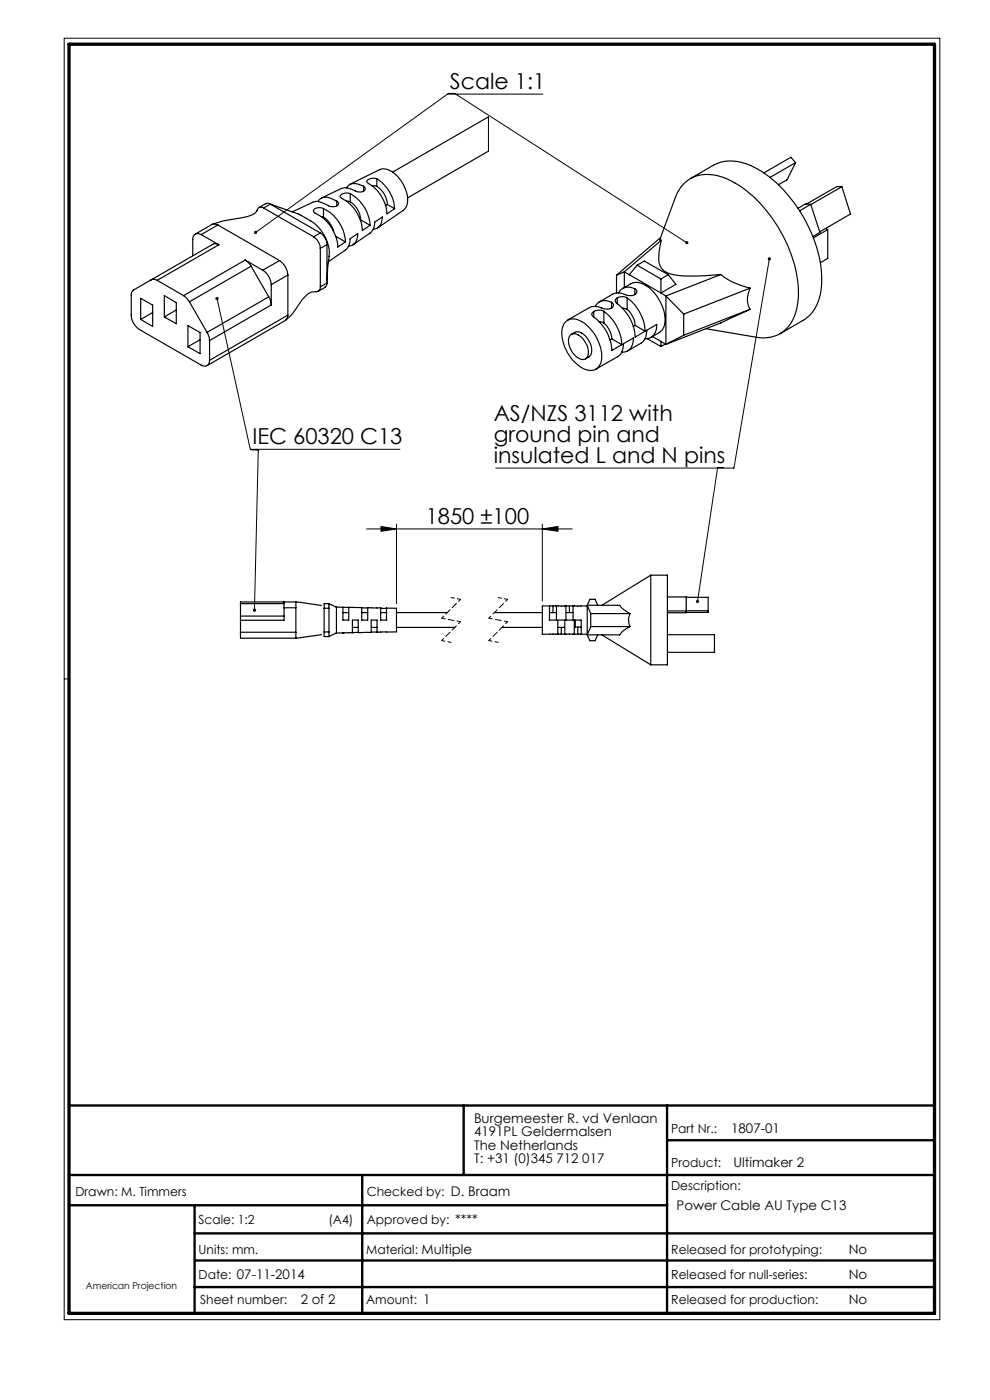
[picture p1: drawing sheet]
<svg xmlns="http://www.w3.org/2000/svg" width="210mm" height="297mm" viewBox="0 0 210 297" stroke-linecap="round" stroke-linejoin="round" font-family="sans-serif">
<g fill="none" stroke="#000" stroke-width=".21">
<path d="M13.6 8.1h185.8v271.9h-185.8zM95.1 19.8h1.3l49.3 31.7M115.1 20h-20.2l-40.7 29.3M103.6 24.8v7.3M163.2 54.9l-7.5 44.4h-50.5M46 63.3l7.1 32h31.7M53.4 95.5h1.4l-.8 33.9M153.5 99.2h-1.3l-4.2 28.4M77.8 112.2h43.6M80.8 111.7l3.3 .5-3.3 .5zM84.1 111.2v16.9M115 112.2l3.4-.5v1z"/>
<path d="M115 111.2v16.3M14.6 144h-1"/>
</g>
<path d="M14.6 234.5h183.6M98.4 234.5v14.8M141.5 234.5v44.1M14.6 249.3h183.6M14.6 255.7h126.9M41.3 255.7v22.9M76.8 249.3v29.3M141.5 241.9h56.7M41.3 261.7h156.9M41.3 273h156.9M41.4 267.4h156.8" fill="none" stroke="#000" stroke-width=".5"/>
<path d="M14.6 9.4h183.6v269.2h-183.6z" fill="none" stroke="#000" stroke-width=".7"/>
<path d="M93.7 135.9l2 .4M95.7 126.8l2 .3M103.7 135.9l2 .4M105.7 126.8l2 .3" fill="none" stroke="#000" stroke-width=".21" stroke-dasharray="1.3 .6" stroke-dashoffset=".6"/>
<path d="M97.7 127.1l-4 4M97.7 131.9l-4 4M107.7 127.1l-4 4M107.7 131.9l-4 4" fill="none" stroke="#000" stroke-width=".21" stroke-dasharray="1.3 .6" stroke-dashoffset=".7"/>
<path d="M93.7 131.1l4 .8M103.7 131.1l4 .8" fill="none" stroke="#000" stroke-width=".21" stroke-dasharray="1.3 .6" stroke-dashoffset=".5"/>
<g fill="#000">
<path d="M80.8 111.7l3.3 .5-3.3 .5zM115 112.2l3.4-.5v1z"/>
<path d="M53.7 129.2l-.1 .3 .4 .3v-.4v.4a.34 .34 0 0 0 .3-.5 .34 .34 0 0 0-.6-.1zM147.7 127.3v.1a.34 .34 0 0 0 .2 .5l.1-.3-.1 .3a.34 .34 0 0 0 .4-.4 .34 .34 0 0 0-.6-.2zM45.8 63.1a.33 .33 0 0 0 .1 .5 .33 .33 0 0 0 .5-.2 .33 .33 0 0 0-.4-.4v.3v-.3zM53.9 49.1v.4l.3-.2-.3 .2a.34 .34 0 0 0 .5 .1 .34 .34 0 0 0 0-.5 .34 .34 0 0 0-.5 0zM145.5 51.3h-.1a.35 .35 0 0 0 .1 .5 .35 .35 0 0 0 .5-.1l-.3-.2 .3 .2a.34 .34 0 0 0-.1-.5 .34 .34 0 0 0-.4 .1zM162.9 54.7a.34 .34 0 0 0 .1 .5 .34 .34 0 0 0 .5-.2 .34 .34 0 0 0-.2-.4l-.1 .3 .1-.3z"/>
</g>
<g fill="none" stroke="#000" stroke-width=".25">
<path d="M77.1 39.5a.69 .69 0 0 1 .3 .9 .69 .69 0 0 1-.9 .3l-1.1-.2a3.5 3.5 0 0 0-3-.5l-4.1 2M77.1 39.5a2.97 2.97 0 0 0-3.2-.2l-.4 .6M77.1 39.5v1.1M79 39.4h.6l.3 .1M79.9 38a7.9 7.9 0 0 1 3.8 6.3M79.9 38l-1.1-.2a.79 .79 0 0 0-.9 .9v.1a8 8 0 0 1 4.2 6.6l1.6-1.1M79.9 39.5a4.8 4.8 0 0 1 2.3 3.9M79.9 38v1.5M80.5 36a2.73 2.73 0 0 1 3 .7 7.4 7.4 0 0 1 2.9 6.7l-.3 .6-.6 .6-5.3 3.7M80.5 36l-6.2 3M103.6 24.8l-20.3 11.7M103.6 32.1l-17.1 9.9"/>
<path d="M146.4 37.9l5-2.9a9.5 9.5 0 0 1 9.5 1 29.6 29.6 0 0 1 13.4 23 10 10 0 0 1-3.4 8.7l-5.4 3.1M168.8 34.5l-1.1-1.1-5.7 3.3M168.8 34.5l-5.5 3.1M168.8 34.5l-1.9 3.7-1.8 1M178.6 39.6l-6.6 3.8M178.6 39.6l1.8 5.8-6.6 3.8M178.6 39.6h-1.1l-6.4 3.7M32.1 59.4l.7-.1 .5 .2M33.3 59.5l5.6 3.2M42.7 49.8a1.1 1.1 0 0 0-1.3-.1 1.1 1.1 0 0 0-.5 1.1v3.5M42.7 49.8l3.7 2.1M44.9 47.6l-3.5 2.1"/>
<path d="M46.2 47.7l-3.5 2.1M46.2 47.7l13.1 7.6M46.4 51.9l-.8-.2-.4 .1-16.9 9.7a1.1 1.1 0 0 0-.5 1.1v4.2a3.8 3.8 0 0 0 1.8 3.1l13.1 7.6a1.09 1.09 0 0 0 1.2 .1 1.09 1.09 0 0 0 .5-1.2M46.4 51.9l-13.1 7.6M52 55.2l.7 .5 .6 .8M52 55.2l-13.1 7.5M52 55.2l3.7 2.1M53.3 56.5l3.7 6.5M53.3 56.5l-13.1 7.5M54.5 44.6a2.89 2.89 0 0 1-2 1.3l-5.2 1-2.3 .7 .5-.1 .7 .2M55.7 57.3a4 4 0 0 1 1.8 3.1M55.9 44.1a.82 .82 0 0 0-.8-.1 .82 .82 0 0 0-.6 .7"/>
<path d="M55.9 44.1l10.6 6.1M56.3 43.2l-1.4 .8M56.4 43.2l.2-.1 .8 .2M57.2 43.2l3.2 1.2a19.2 19.2 0 0 1 7 3.6 8.2 8.2 0 0 1 2.4 6.4M57.4 43.3l10.5 6.1M57.4 43.3l-1.5 .8M59.3 55.3a4.1 4.1 0 0 1 1.8 3M59.3 55.3l-3.6 2M61.1 58.3l-3.6 2.1M61.1 58.3v8.5M66.4 42.9l-4.4 2M66.5 50.2a3.1 3.1 0 0 1 1.4 2.5"/>
<path d="M67.9 49.4a2.93 2.93 0 0 1 1.5 2.5M67.9 52.7v8.2M67.9 49.4l-1.4 .8M68.1 45.9l.5 .2M68.6 44.2a8.4 8.4 0 0 1 4.7 7.1M68.6 44.2l-.7-.1a1 1 0 0 0-1.4 .8l.1 .1a8.8 8.8 0 0 1 5 7.4l1.7-1.1M68.6 46.1l1.2 1.1 .9 1.8M68.6 44.2v1.9M69.4 51.9l-1.5 .8M69.4 51.9v8.1M69.8 54.4l-.3 2.5-.1 3M71.2 50.1l2.1 1.2"/>
<path d="M71.4 42.7a.56 .56 0 0 1 .4 .6 .56 .56 0 0 1-.6 .5h-.9l-.6-.2a3.6 3.6 0 0 0-3.3-.7M71.4 42.7a3.9 3.9 0 0 0-3.1-.7l-.9 .8M71.4 42.7v1M73.3 53.1l-3.7 2.4M73.5 42.7l.8 .1M73.9 52.2a2.23 2.23 0 0 0 2-2.6l-1.6 1.1a2.77 2.77 0 0 1-1.1 2.3M74.3 41.1a8.3 8.3 0 0 1 4.2 6.7M74.3 41.1l-.7-.1a1.31 1.31 0 0 0-1.5 .7l.2 .2a8.5 8.5 0 0 1 4.6 7l1.6-1.1M74.3 42.8a5 5 0 0 1 2.2 3.9l2 1.1M74.3 41.1v1.7M79.2 48.6a1.96 1.96 0 0 0 1.8-1.9l.1-.7-1.6 1.1a3.3 3.3 0 0 1-2.3 3.3l-2.3 1.5M82.2 43.4l1.5 .9"/>
<path d="M82.2 43.4l-.4 .2M130.8 58.4v3.8M132.4 57.7l1.1 .6M132.4 57.7v3.3M132.4 57.7l-1.6 .7M133.5 58.3l6.7 3.9M135.1 56.3l-1.6 2M135.1 56.3l5.1 2.9M135.1 56.3l1.6-.9 5 2.9M140 50.8l-.1 .2h.4M140 50.8l3.3-8.9a7.1 7.1 0 0 1 8.8-4.7 22 22 0 0 1 11.8 9.2 27.8 27.8 0 0 1 5.4 17.2 8.5 8.5 0 0 1-4.5 7.5l-1.2 .4-2 .2-11.8-2M140.1 50.4l-9.3 8"/>
<path d="M140.2 59.2v3M140.3 51a9 9 0 0 0-.3 5.4 3.5 3.5 0 0 0 3.1 1.9l2.2 .3h2.9l4.7-.4M140.3 51l-7.9 6.7M141.7 58.3l1.7 2-3.2 1.9M141.7 58.3l-1.5 .9M152.9 58.2l.7 .6a14.8 14.8 0 0 0 5.5 2.3M152.9 58.2l-11.6 4.6M172 43.4l-2.4 1.3M172 43.4l1.9 5.9-1.5 .9M172 43.4l-1.2-.1-1.5 .9M175.2 48.5l.4 .2M175.6 48.7l-3.1 1.8"/>
<path d="M175.6 48.7v6.1l-1.6 .9M29.8 63.3l2.6 1.4v4.5l-2.6-1.4zM32.4 66.3l-2.6 1.5M34.9 62.7l2.5 1.5v4.5l-2.5-1.5zM37.4 65.8l-2.5 1.4M38.9 62.7l1.3 1.3M39.9 69.1l2.5 1.5v4.4l-2.5-1.4zM40.2 64l3.7 6.5M42.4 72.1l-2.5 1.5M43.9 70.5l.5 1.1v.6M44.4 72.2v4.2M57 63l.4 .8 .1 .9"/>
<path d="M57 63l-13.1 7.5M57.5 64.7l-13.1 7.5M57.5 60.4v4.3M61.1 66.8l-.2 .8-.4 .4-16.6 9.6M61.1 66.8l-16.7 9.6M67.1 61.9h-1l-.8 .5-1.3 1.2-2.2 3.2-1.2 1.1M67.9 60.9v.5l-.3 .3-.5 .2M69 61l-1.5 .8M69.4 60l-.1 .5-.4 .4M69.4 60l-1.5 .9M120 68.2a3 3 0 0 1 3.9 .3 9.3 9.3 0 0 1 3.7 7.9 2.46 2.46 0 0 1-4 1.7 9 9 0 0 1-4.3-8.5l.3-.8zM121.1 71a2.22 2.22 0 0 1 2.8 1.2 3.4 3.4 0 0 1 .5 3.7 1.58 1.58 0 0 1-2.2-.2 4.3 4.3 0 0 1-1.4-4.3z"/>
<path d="M121.2 70.9a1.98 1.98 0 0 1 3.1 .5 3.5 3.5 0 0 1 .8 4.1l-.9 .6M125.9 67.3a9.3 9.3 0 0 1 3.9 7.1l2.1-1.3M125.9 66.1a.62 .62 0 0 0-.2 .9l.2 .3M125.9 66.1v1.2M127.1 68.3l1 .2M128.1 66a9.5 9.5 0 0 1 3.8 7.1M128.1 66a2.17 2.17 0 0 0-2.2 .1M128.1 68.5a5.1 5.1 0 0 1 1.7 3.4M128.1 66v2.5M129.7 65.4a3.6 3.6 0 0 1-3-.4h-1.2l-.3 .2-4.8 2.7M129.7 64.1a.65 .65 0 0 1 .5 .6 .65 .65 0 0 1-.5 .7M129.7 64.1a2.43 2.43 0 0 0-3.4 .9"/>
<path d="M129.7 64.1v1.3M129.8 71.9l2.1 1.2M129.8 71.9l-.4 .2M130.9 64.4a9.4 9.4 0 0 1 3.8 7.1l2.1-1.2M130.9 63.2a.57 .57 0 0 0-.3 1l.3 .2M130.9 63.2v1.2M131.9 74.7a2.36 2.36 0 0 0 2.4-2.5l.1-.5-2.1 1.2a3.1 3.1 0 0 1-1.3 2.8l-4.6 2.6M132 65.4l1 .2M132.1 61.2l1.7-1a3.6 3.6 0 0 1 3.9 .9 8.9 8.9 0 0 1 3.2 8l-.5 1-2.3 1.5M133 63.2a9.5 9.5 0 0 1 3.8 7.1M133 63.2a2.12 2.12 0 0 0-2.1 0M133 65.6a5.1 5.1 0 0 1 1.7 3.4"/>
<path d="M133 63.2v2.4M134.7 62.5a3.6 3.6 0 0 1-3-.3h-1.2l-3.4 1.9M134.7 61.3a.65 .65 0 0 1 .4 .6 .65 .65 0 0 1-.4 .6M134.7 61.3a2.45 2.45 0 0 0-3.5 .8M134.7 61.3v1.2M134.7 69l2.1 1.3M134.7 69l-.4 .2M136.8 71.9a2.41 2.41 0 0 0 2.5-2.6v-.5l-2.1 1.3a2.87 2.87 0 0 1-1.2 2.7l-2.9 1.6M137.3 71.9l2.9 1.6M138.4 71.4l1.8 1M140.2 62.2l1.1 .6M140.2 72.4v1.1"/>
<path d="M140.2 72.4l1.1 .7M141.1 73l-.9 .5M141.3 62.8l3.7 3.8M141.3 62.8v10.3M145 71.1l-3.7 2M145 66.6v4.5M159.1 65.6l-6.2 2.9-11.6 4.6M159.1 61.1a4.6 4.6 0 0 0 0 4.5M159.1 61.1l-14.1 5.5M159.1 65.6l-14.1 5.5M51 134.1v1.3h11.8M51 130.7v.9"/>
<path d="M51 128.1v2.6M51 131.6v2.5M51 134.1h11.8M51 130.7h9.3M51 128.1h9.3M60.3 127.7v1.2M60.3 128.9v2.7h-9.3M60.3 128.9h2.5M62.8 127.7l5.4 .7M62.8 134.1v1.3M62.8 127.7v1.2M62.8 127.7h-11.8v.4"/>
<path d="M62.8 128.9v5.2M68.2 134.7l-5.4 .7M68.8 129v-.9h1v.9M68.8 134.1v.9h1v-.9M68.8 129v5.1M68.8 129h1M68.8 134.1h1M69.7 128l1.7 .8v5.1a.7 .7 0 0 1-.8 .8l-.9 .3M69.8 129v5.1M71.3 128.8h1.4M72.7 134.3h.1M72.7 128.8v2.7h1.3v-2.7"/>
<path d="M72.7 128.8h1.3M72.7 130h1.3M72.7 134.3h-1.4M74 128.8l2.7 .1M74.8 134.2l-2.1 .1M74.8 128.9h.2M74.8 133.1h1.2M76 134.2v-2.7h-1.2v2.7M76 134.2h-1.2M76.7 128.9v2.6h1.3v-2.6M76.7 128.9h1.3M76.7 130h1.3"/>
<path d="M78 128.9l2.8 .1M78.7 134.2h-2.7M78.7 131.5h1.3v2.6l-1.3 .1zM78.7 133.1h1.3M80.8 129v2.5h1.2v-2.5M80.8 129h1.2M80.8 130h1.2M82 129h2.1v5M84.1 134.1h-4.1M84.1 130h10.8M84.1 133.1h12.4M104.9 130h10.1"/>
<path d="M106.5 133.1h8.5M116.6 128.5h-1.6v6h3.4M116.6 130h1.4M117.3 128.6v1.4M117.9 128.5l-.6 .1M118 128.5h2.1M118 128.5v3h-1.4v-3l.7 .1M118.4 133.1h1.3M119.1 134.5h.7v-3h-1.5l.1 3M119.1 134.5h-.7M119.1 133.1v1.4M120.1 130h1.4"/>
<path d="M120.8 128.6v1.4M121.4 128.5l-.6 .1M122 131.5v1.6h-.1M122 133h1.2M122.6 134.5h.7v-3h-1.5l.1 3h-2.2M122.6 134.5h-.7M122.6 133v1.5M123.2 134.5h1.4M124.6 128.4h6.8l1 1 1.2 .8M124.6 128.5h-3.1l.1 3h-1.5v-3l.7 .1M124.6 128.4l.7 1.8M124.6 128.4v6.3"/>
<path d="M124.6 134.7l.5 1.2h1.1l.6-1.2M124.6 128.4l.5-1.3h1.1l.6 1.3M125.3 132.9h8.3M125.3 130.2v2.7M125.3 130.2h8.3M125.3 132.9l-.7 1.8M127.7 134.7l10.3 6.3M133.6 132.9l-1.6 1.1-.6 .7h-6.8M133.6 130.2l-.3 1 .1 1 .2 .7M138 122v19M138 122h3.6v19h-3.6M138 122l-10.3 6.4"/>
<path d="M141.6 126.6h4v3.4h-4M141.6 129.6h4M141.6 134.7h10v3.7h-10M145.6 126.7h4.6v3.2h-4.6M145.6 129.6h4.6"/>
</g>
<path d="M141.6 129.6v.4h4v-.4zM141.6 126.6v3h4v-3zM141.6 129.6v.4h4v-.4zM141.6 126.6v3h4v-3z" fill-rule="evenodd" fill="#000"/>
<g font-size="4.7">
<text x="95.4" y="18.9">Scale 1:1</text>
<text x="104.7" y="89.2">AS/NZS 3112 with</text>
<text x="53.5" y="94.3">IEC 60320 C13</text>
<text x="104.7" y="93.7">ground pin and</text>
<text x="104.7" y="98.3">insulated L and N pins</text>
<text x="90.3" y="111.2">1850 ±100</text>
</g>
<g font-size="2.8">
<text x="100.5" y="238.2">Burgemeester R. vd Venlaan</text>
<text x="100.5" y="241.1">4191PL Geldermalsen</text>
<text x="100.5" y="243.9">The Netherlands</text>
<text x="155.1" y="240.4">1807-01</text>
<text x="100.5" y="246.7">T: +31 (0)345 712 017</text>
<text x="155.6" y="247.6">Ultimaker 2</text>
<text x="143.5" y="256.7">Power Cable AU Type C13</text>
<text x="180" y="266">No</text>
<text x="180" y="271.4">No</text>
<text x="63.8" y="276.6">2 of 2</text>
<text x="180" y="276.6">No</text>
</g>
<g font-size="2.7">
<text x="142.4" y="240.4">Part Nr.:</text>
<text x="142.4" y="247.6">Product:</text>
<text x="16" y="253.7">Drawn: M. Timmers</text>
<text x="77.8" y="253.7">Checked by: D. Braam</text>
<text x="142.4" y="252.5">Description:</text>
<text x="42.1" y="259.7">Scale: 1:2</text>
<text x="69.7" y="259.7">(A4)</text>
<text x="77.8" y="259.7">Approved by: ****</text>
<text x="42.1" y="266">Units: mm.</text>
<text x="77.7" y="266">Material: Multiple</text>
<text x="142.4" y="266">Released for prototyping:</text>
<text x="42.1" y="271.3">Date: 07-11-2014</text>
<text x="142.4" y="271.3">Released for null-series:</text>
<text x="42.4" y="276.6">Sheet number:</text>
<text x="77.7" y="276.6">Amount: 1</text>
<text x="142.4" y="276.6">Released for production:</text>
</g>
<text font-size="2" x="18.2" y="273.4">American Projection</text>
</svg>
